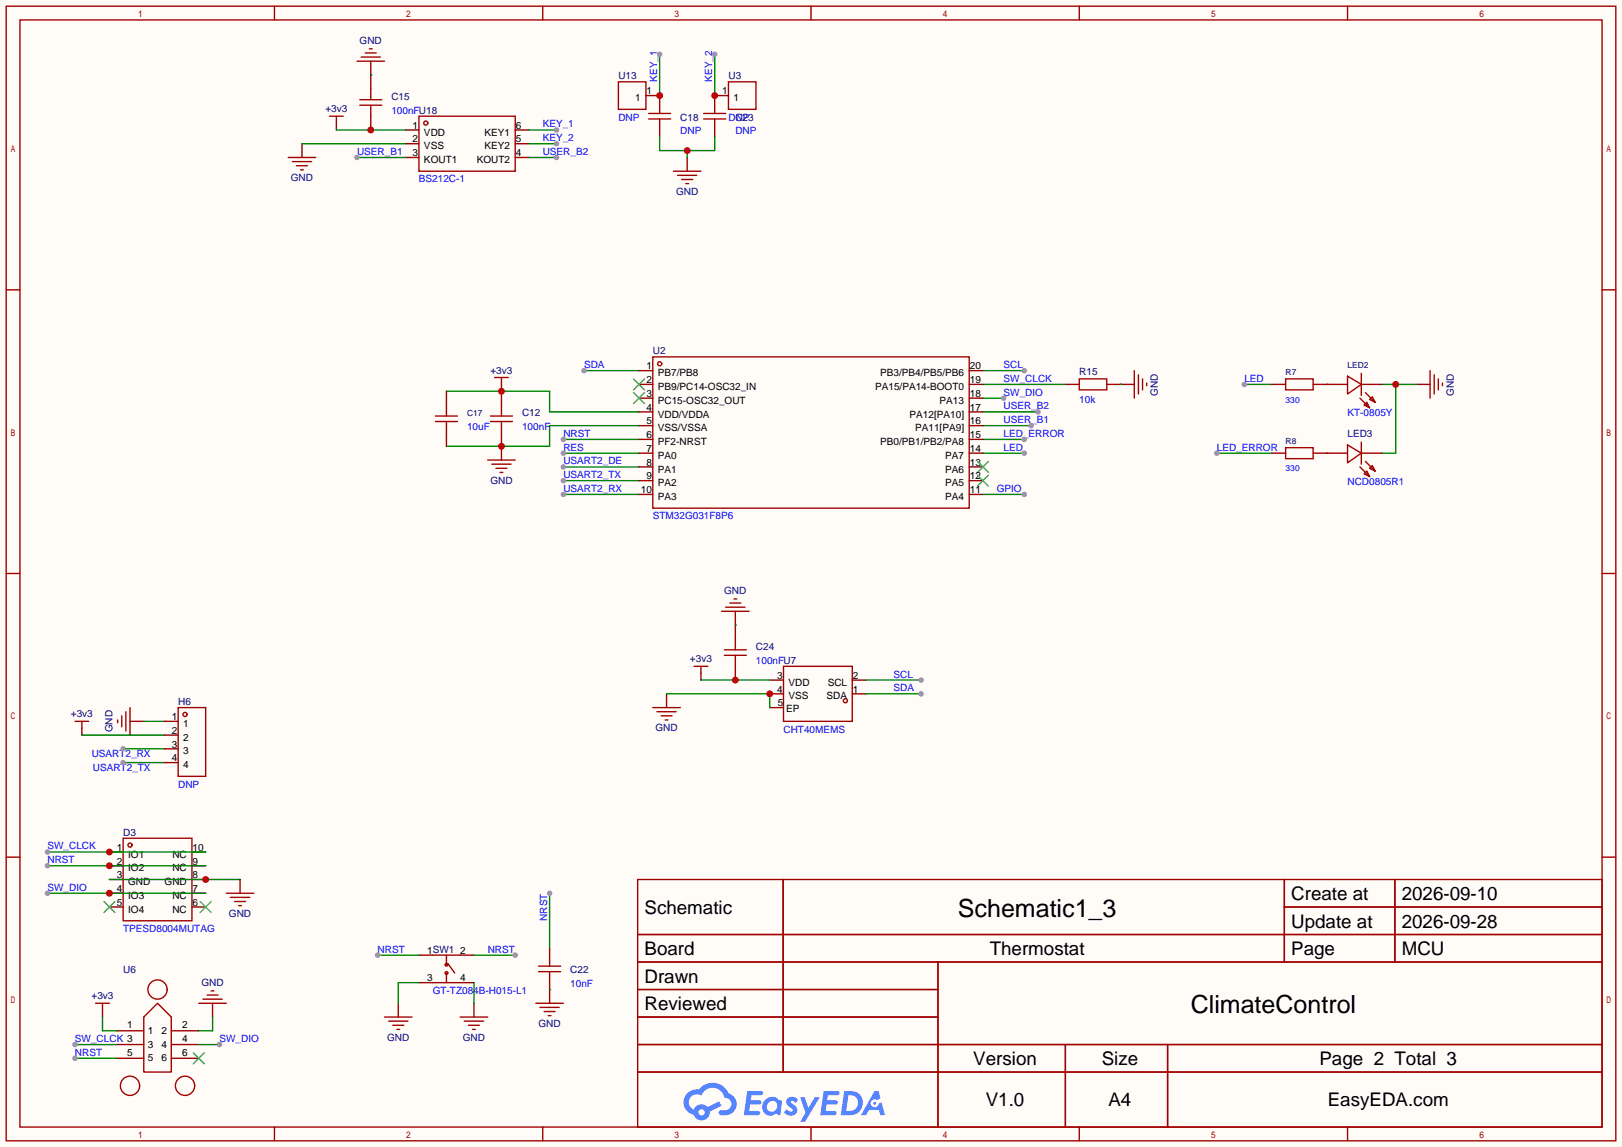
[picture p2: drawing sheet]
<svg xmlns="http://www.w3.org/2000/svg" width="299mm" height="212mm" viewBox="0 0 299 212" stroke-linecap="round" stroke-linejoin="round" font-family="sans-serif">
<path d="M0 0h299.5v211.8h-299.5z" fill="#fffcf7"/>
<g fill="none" stroke="#a10000" stroke-width=".25">
<path d="M1.1 1.1h297.2v209.6h-297.2zM3.7 3.7h292.1v204.5h-292.1zM50.7 1.1v2.6M100.2 1.1v2.6M149.7 1.1v2.6M199.3 1.1v2.6M248.8 1.1v2.6M1.1 53.5h2.6M295.8 53.5h2.5M1.1 105.9h2.6M295.8 105.9h2.5M1.1 158.3h2.6"/>
<path d="M295.8 158.3h2.5M117.7 162.4h178.1v45.8h-178.1zM117.7 172.6h178.1M117.7 177.7h178.1M144.6 162.4v35.6M173.2 177.7v30.5M237.1 162.4v15.3M237.1 167.5h58.7M257.5 162.4v15.3M117.7 182.8h55.5M117.7 192.9h178.1M117.7 187.8h55.5"/>
<path d="M117.7 198h178.1M196.7 192.9v15.3M215.6 192.9v15.3M50.7 208.2v2.5M100.2 208.2v2.5M149.7 208.2v2.5M199.3 208.2v2.5M248.8 208.2v2.5"/>
</g>
<g fill="#5487ff">
<path d="M145.5 202.8a1.3 1.3 0 0 1 1.8 .3l-.4 .6a.54 .54 0 0 0-.9-.2l.1 .2a1.58 1.58 0 0 1 1.1 1.6 1.43 1.43 0 0 1-2.5 .1l.5-.6a.64 .64 0 0 0 .5 .5 .64 .64 0 0 0 .7-.3l-.2-.2a1.6 1.6 0 0 1-1-1.6z"/>
<path d="M147.7 202.7h.9l.7 1.9 1.1-1.9h.9l-2.7 4.5h-.9l1-1.7z"/>
<path d="M138 201.5h1.6a1.31 1.31 0 0 1 1.2 .2 .4 .4 0 0 1-.3 .6h-1.8l-.1 .9h1.6a.4 .4 0 0 1 .4 .4 .4 .4 0 0 1-.4 .4h-1.7l-.2 1.2h.8a1.23 1.23 0 0 1 1.2 .2 .39 .39 0 0 1-.3 .6h-2.7z"/>
<path d="M152.1 201.5h1.6a1.32 1.32 0 0 1 1.3 .2 .39 .39 0 0 1-.4 .6h-1.7l-.2 .9h1.7a.4 .4 0 0 1 .3 .4 .4 .4 0 0 1-.4 .4h-1.7l-.2 1.2h.8a1.23 1.23 0 0 1 1.2 .2 .39 .39 0 0 1-.3 .6h-2.7z"/>
<path d="M161.5 201.5h.7l.4 1.3-.7 .4a.75 .75 0 0 0-1.1 .3 .75 .75 0 0 0 .5 1 .75 .75 0 0 0 .9-.6l.6-.3 .6 2.4h-.9l-.2-1h-1.9l-.5 1h-.9z"/>
<path d="M155.9 201.5l-.7 4.5h1.5a2.27 2.27 0 0 0 2.6-2.3 2.27 2.27 0 0 0-2.7-2.2zM156.6 202.3a1.5 1.5 0 0 1 1.8 1.5 1.5 1.5 0 0 1-1.9 1.4h-.3z"/>
<path d="M141.3 203.1a1.62 1.62 0 0 0-.4 2.1 1.62 1.62 0 0 0 2 .7l.4-.3 .3 .3 .5 .1 .3-2.5-.2-.3h-.4a1.58 1.58 0 0 0-2.5-.1zM141.9 203.6a.99 .99 0 0 1 1.6 .3 .99 .99 0 0 1-.9 1.4 .94 .94 0 0 1-1-.5 .94 .94 0 0 1 .3-1.2z"/>
<path d="M126.9 201.9a2.37 2.37 0 0 0 1.2 4 1.54 1.54 0 0 0 1.7 1 1.54 1.54 0 0 0 1.3-1.6l2.1-1.1-.5-.8-2 1.1a1.57 1.57 0 0 0-2.6 .4 1.5 1.5 0 0 1-.8-2.1 1.5 1.5 0 0 1 2.2-.5 2.23 2.23 0 0 1 2.3-1.4 2.23 2.23 0 0 1 2 1.8 1.16 1.16 0 0 1 1.2 1.1 1.16 1.16 0 0 1-1 1.3h-.7a.47 .47 0 0 0-.6 .3 .47 .47 0 0 0 .4 .6 2.23 2.23 0 0 0 2.3-.7 2.23 2.23 0 0 0 .4-2.3 2.16 2.16 0 0 0-1.3-1.1 3.2 3.2 0 0 0-5.4-.7l-1.2 .1zM129 205.4a.58 .58 0 0 1 1.1 0 .58 .58 0 0 1-1.1 0z"/>
<circle cx="161.5" cy="203.8" r=".28"/>
</g>
<path d="M62.1 22.7v1.3M92.6 71v1.3M15.1 134.5v1.3M129.4 124.3v1.3M18.9 186.6v1.2M21.5 190.4h5M21.5 192.9h5M21.5 195.5h5M31.6 190.4h5.1M31.6 192.9h5.1M31.6 195.5h5.1M39.2 185.3v2.5" fill="none" stroke="#870000" stroke-width=".25"/>
<g fill="none" stroke="#a10000" stroke-width=".25">
<path d="M60.8 21.5h2.6M62.1 21.5v1.2M91.3 69.7h2.6M92.6 69.7v1.3M13.8 133.2h2.6M15.1 133.2v1.3M128.1 123.1h2.6M129.4 123.1v1.2M17.7 185.3h2.5M18.9 185.3v1.3M26.5 187.8l2.6-2.5 2.5 2.5v10.2h-5.1zM36.7 185.3h5.1"/>
<path d="M37.5 184.5h3.5M38.2 183.8h2.1M39 183h.5"/>
<circle cx="29.1" cy="182.8" r="1.78"/>
<circle cx="24" cy="200.5" r="1.78"/>
<circle cx="34.2" cy="200.5" r="1.78"/>
</g>
<path d="M35.7 194.4l2 2.1M37.7 194.4l-2 2.1" fill="none" stroke="#3c3" stroke-width=".25"/>
<path d="M13.8 192.9h7.7M18.9 187.8v2.6h2.6M39.2 187.8v2.6h-2.5" fill="none" stroke="#008700" stroke-width=".25"/>
<circle cx="13.8" cy="192.9" r=".51" fill="#999"/>
<path d="M36.7 192.9h3.8" fill="none" stroke="#008700" stroke-width=".25"/>
<circle cx="40.5" cy="192.9" r=".51" fill="#999"/>
<path d="M13.8 195.5h7.7" fill="none" stroke="#008700" stroke-width=".25"/>
<circle cx="13.8" cy="195.5" r=".51" fill="#999"/>
<g fill="none" stroke="#a10000" stroke-width=".25">
<path d="M22.7 154.8h12.7v15.3h-12.7z"/>
<circle cx="24" cy="156.1" r=".38"/>
</g>
<path d="M20.2 157.4h2.5M20.2 159.9h2.5M35.4 157.4h2.6M35.4 159.9h2.6M20.2 162.4h2.5M20.2 165h2.5M20.2 167.5h2.5M35.4 162.4h2.6M35.4 165h2.6M35.4 167.5h2.6" fill="none" stroke="#870000" stroke-width=".25"/>
<path d="M19.2 166.5l2 2M21.2 166.5l-2 2M37 166.5l2 2M39 166.5l-2 2" fill="none" stroke="#3c3" stroke-width=".25"/>
<path d="M8.8 157.4h29.2" fill="none" stroke="#008700" stroke-width=".25"/>
<circle cx="20.2" cy="157.4" r=".63" fill="#c00"/>
<circle cx="8.8" cy="157.4" r=".51" fill="#999"/>
<path d="M8.8 159.9h29.2" fill="none" stroke="#008700" stroke-width=".25"/>
<circle cx="20.2" cy="159.9" r=".63" fill="#c00"/>
<circle cx="8.8" cy="159.9" r=".51" fill="#999"/>
<path d="M8.8 165h29.2" fill="none" stroke="#008700" stroke-width=".25"/>
<circle cx="20.2" cy="165" r=".63" fill="#c00"/>
<circle cx="8.8" cy="165" r=".51" fill="#999"/>
<path d="M20.2 162.4h24.1" fill="none" stroke="#008700" stroke-width=".25"/>
<circle cx="38" cy="162.4" r=".63" fill="#c00"/>
<path d="M44.3 162.4v2.6M73.5 185.3v2.5M87.5 185.3v2.5M101.5 182.8v2.5" fill="none" stroke="#870000" stroke-width=".25"/>
<g fill="none" stroke="#a10000" stroke-width=".25">
<path d="M41.8 165h5.1M42.5 165.7h3.6M43.3 166.5h2M44.1 167.3h.5M71 187.8h5.1M71.8 188.6h3.5M72.5 189.4h2M73.3 190.1h.5M85 187.8h5M85.7 188.6h3.6M86.5 189.4h2M87.2 190.1h.6"/>
<path d="M98.9 185.3h5.1M99.7 186.1h3.6M100.5 186.8h2M101.2 187.6h.5"/>
</g>
<path d="M104 81.2h14" fill="none" stroke="#008700" stroke-width=".25"/>
<circle cx="104" cy="81.2" r=".51" fill="#999"/>
<path d="M206.9 71h2.5M261.5 71h2.5M92.6 82.4v2.6M24 133.2h2.5" fill="none" stroke="#870000" stroke-width=".25"/>
<g fill="none" stroke="#a10000" stroke-width=".25">
<path d="M209.4 68.5v5M210.2 69.2v3.6M210.9 70v2M211.7 70.7v.5M264 68.5v5M264.8 69.2v3.6M265.6 70v2M266.3 70.7v.5M90 85h5.1M90.8 85.7h3.6M91.6 86.5h2M92.3 87.2h.5"/>
<path d="M21.7 133v.5M22.5 132.2v2M23.2 131.4v3.6M24 130.7v5.1"/>
</g>
<path d="M82.4 72.3h19.1v3.8h16.5M118 78.6h-16.5v3.8h-19.1M181.5 71h15.2M181.5 73.5h3.8" fill="none" stroke="#008700" stroke-width=".25"/>
<circle cx="185.3" cy="73.5" r=".51" fill="#999"/>
<g fill="none" stroke="#a10000" stroke-width=".25">
<path d="M79.9 176.4h5.1M82.4 176.4v1.8M82.4 179.7v1.8M82.7 177.9l1.2 1.8M79.9 181.5h5.1"/>
<circle cx="82.4" cy="179.7" r=".25"/>
<circle cx="82.4" cy="178.2" r=".25"/>
</g>
<path d="M77.3 176.4h2.6M85 176.4h2.5M77.3 181.5h2.6M85 181.5h2.5" fill="none" stroke="#870000" stroke-width=".25"/>
<path d="M101.5 165v10.1" fill="none" stroke="#008700" stroke-width=".25"/>
<circle cx="101.5" cy="165" r=".51" fill="#999"/>
<path d="M107.8 68.5h10.2" fill="none" stroke="#008700" stroke-width=".25"/>
<circle cx="107.8" cy="68.5" r=".51" fill="#999"/>
<path d="M181.5 76.1h10.1" fill="none" stroke="#008700" stroke-width=".25"/>
<circle cx="191.6" cy="76.1" r=".51" fill="#999"/>
<path d="M181.5 68.5h7.6" fill="none" stroke="#008700" stroke-width=".25"/>
<circle cx="189.1" cy="68.5" r=".51" fill="#999"/>
<path d="M181.5 81.2h7.6" fill="none" stroke="#008700" stroke-width=".25"/>
<circle cx="189.1" cy="81.2" r=".51" fill="#999"/>
<path d="M181.5 83.7h7.6" fill="none" stroke="#008700" stroke-width=".25"/>
<circle cx="189.1" cy="83.7" r=".51" fill="#999"/>
<path d="M104 88.8h14" fill="none" stroke="#008700" stroke-width=".25"/>
<circle cx="104" cy="88.8" r=".51" fill="#999"/>
<path d="M104 91.3h14" fill="none" stroke="#008700" stroke-width=".25"/>
<circle cx="104" cy="91.3" r=".51" fill="#999"/>
<path d="M255.1 71h6.4M257.7 71v12.7h-2.6" fill="none" stroke="#008700" stroke-width=".25"/>
<circle cx="257.7" cy="71" r=".63" fill="#c00"/>
<path d="M69.7 176.4h7.6" fill="none" stroke="#008700" stroke-width=".25"/>
<circle cx="69.7" cy="176.4" r=".51" fill="#999"/>
<path d="M114.2 15.1h5.1v5.1h-5.1zM134.5 15.1h5.1v5.1h-5.1z" fill="none" stroke="#a10000" stroke-width=".25"/>
<path d="M119.3 17.7h2.5M132 17.7h2.5" fill="none" stroke="#870000" stroke-width=".25"/>
<path d="M245 71h.1M224.7 83.7h10.1M245 83.7h.1M77.3 181.5h-3.8v3.8" fill="none" stroke="#008700" stroke-width=".25"/>
<circle cx="224.7" cy="83.7" r=".51" fill="#999"/>
<path d="M229.7 71h5.1" fill="none" stroke="#008700" stroke-width=".25"/>
<circle cx="229.7" cy="71" r=".51" fill="#999"/>
<path d="M181.5 78.6h8.9" fill="none" stroke="#008700" stroke-width=".25"/>
<circle cx="190.4" cy="78.6" r=".51" fill="#999"/>
<path d="M104 86.2h14" fill="none" stroke="#008700" stroke-width=".25"/>
<circle cx="104" cy="86.2" r=".51" fill="#999"/>
<path d="M22.7 138.3h7.7" fill="none" stroke="#008700" stroke-width=".25"/>
<circle cx="22.7" cy="138.3" r=".51" fill="#999"/>
<path d="M22.7 140.8h7.7" fill="none" stroke="#008700" stroke-width=".25"/>
<circle cx="22.7" cy="140.8" r=".51" fill="#999"/>
<path d="M15.1 135.8h15.3M87.5 176.4h7.6" fill="none" stroke="#008700" stroke-width=".25"/>
<circle cx="95.1" cy="176.4" r=".51" fill="#999"/>
<path d="M104 83.7h14M87.5 181.5v3.8" fill="none" stroke="#008700" stroke-width=".25"/>
<circle cx="104" cy="83.7" r=".51" fill="#999"/>
<g fill="none" stroke="#870000" stroke-width=".25">
<path d="M92.6 72.3v2.5M118 68.5h2.5M118 71h2.5M118 73.5h2.5M118 76.1h2.5M118 78.6h2.5M178.9 68.5h2.6M178.9 71h2.6M178.9 73.5h2.6M178.9 76.1h2.6M178.9 78.6h2.6M118 81.2h2.5"/>
<path d="M118 83.7h2.5M118 86.2h2.5M118 88.8h2.5M118 91.3h2.5M178.9 81.2h2.6M178.9 83.7h2.6M178.9 86.2h2.6M178.9 88.8h2.6M178.9 91.3h2.6"/>
</g>
<path d="M117 72.5l2 2M117 70l2 2M119 72.5l-2 2M119 70l-2 2M180.5 85.2l2 2M180.5 87.8l2 2M182.5 85.2l-2 2M182.5 87.8l-2 2" fill="none" stroke="#3c3" stroke-width=".25"/>
<g fill="none" stroke="#a10000" stroke-width=".25">
<path d="M92.6 77.9v2M120.5 65.9h58.4v28h-58.4z"/>
<circle cx="121.8" cy="67.2" r=".38"/>
</g>
<circle cx="92.6" cy="72.3" r=".63" fill="#c00"/>
<path d="M90.6 76.8h4M92.6 74.8v2" fill="none" stroke="#a10000" stroke-width=".25"/>
<path d="M92.6 79.9v2.5" fill="none" stroke="#870000" stroke-width=".25"/>
<circle cx="92.6" cy="82.4" r=".63" fill="#c00"/>
<g fill="none" stroke="#a10000" stroke-width=".25">
<path d="M80.4 77.9h4.1M80.4 76.8h4.1M82.4 74.8v2M82.4 77.9v2M90.6 77.9h4M199.3 70h5v2h-5zM237.4 70h5v2h-5zM237.4 82.7h5v2h-5zM144.7 123.1h12.7v10.1h-12.7zM99.4 179.5h4.1M99.4 178.4h4.1M101.5 177.7v.7"/>
<path d="M101.5 179.5v.7"/>
<circle cx="156.1" cy="129.4" r=".38"/>
</g>
<g fill="none" stroke="#870000" stroke-width=".25">
<path d="M82.4 72.3v2.5M82.4 79.9v2.5M196.7 71h2.6M204.3 71h2.6M234.8 71h2.6M242.4 71h2.6M234.8 83.7h2.6M242.4 83.7h2.6M142.1 128.1h2.6M142.1 125.6h2.6M142.1 130.7h2.6M157.4 128.1h2.5"/>
<path d="M157.4 125.6h2.5M101.5 175.1v2.6M101.5 180.2v2.6"/>
</g>
<path d="M206.9 71h.1M181.5 91.3h7.6M101.5 182.8h.1" fill="none" stroke="#008700" stroke-width=".25"/>
<circle cx="189.1" cy="91.3" r=".51" fill="#999"/>
<g fill="none" stroke="#a10000" stroke-width=".25">
<path d="M66.4 18.4h4.1M66.4 19.4h4.1M68.5 16.4v2M68.5 19.4v2.1M77.3 21.5h17.8v10.1h-17.8zM135.8 118v2M133.7 120h4.1M133.7 121h4.1M135.8 121v2.1"/>
<circle cx="78.6" cy="22.7" r=".38"/>
</g>
<path d="M68.5 13.8v2.6M68.5 21.5v2.5M74.8 24h2.5M74.8 26.5h2.5M74.8 29.1h2.5M95.1 24h2.6M95.1 26.5h2.6M95.1 29.1h2.6M135.8 115.4v2.6M135.8 123.1v2.5" fill="none" stroke="#870000" stroke-width=".25"/>
<path d="M129.4 125.6h12.7" fill="none" stroke="#008700" stroke-width=".25"/>
<circle cx="135.8" cy="125.6" r=".63" fill="#c00"/>
<path d="M62.1 24h12.7" fill="none" stroke="#008700" stroke-width=".25"/>
<circle cx="68.5" cy="24" r=".63" fill="#c00"/>
<path d="M68.5 11.3v2.5M55.8 26.5v2.6M135.8 112.9v2.5M123.1 128.1v2.6" fill="none" stroke="#870000" stroke-width=".25"/>
<g fill="none" stroke="#a10000" stroke-width=".25">
<path d="M65.9 11.3h5.1M66.7 10.5h3.5M67.4 9.8h2.1M68.2 9h.5M53.2 29.1h5.1M54 29.8h3.5M54.7 30.6h2.1M55.5 31.4h.5M133.2 112.9h5.1M134 112.1h3.5M134.7 111.4h2.1M135.5 110.6h.5"/>
<path d="M120.5 130.7h5.1M121.3 131.4h3.5M122 132.2h2.1M122.8 133h.5"/>
</g>
<path d="M68.5 13.8h.1M135.8 115.4h.1M123.1 128.1h19v2.6" fill="none" stroke="#008700" stroke-width=".25"/>
<circle cx="142.1" cy="128.1" r=".63" fill="#c00"/>
<path d="M55.8 26.5h19M97.7 24h5" fill="none" stroke="#008700" stroke-width=".25"/>
<circle cx="102.7" cy="24" r=".51" fill="#999"/>
<path d="M97.7 26.5h5" fill="none" stroke="#008700" stroke-width=".25"/>
<circle cx="102.7" cy="26.5" r=".51" fill="#999"/>
<path d="M65.9 29.1h8.9" fill="none" stroke="#008700" stroke-width=".25"/>
<circle cx="65.9" cy="29.1" r=".51" fill="#999"/>
<path d="M97.7 29.1h5" fill="none" stroke="#008700" stroke-width=".25"/>
<circle cx="102.7" cy="29.1" r=".51" fill="#999"/>
<path d="M119.8 22h4M119.8 21h4M121.8 20.2v.8M121.8 22v.7M129.9 22h4.1M129.9 21h4.1M132 20.2v.8M132 22v.7" fill="none" stroke="#a10000" stroke-width=".25"/>
<path d="M121.8 17.7v2.5M132 17.7v2.5M121.8 22.7v2.6M132 22.7v2.6" fill="none" stroke="#870000" stroke-width=".25"/>
<path d="M121.8 10v7.7" fill="none" stroke="#008700" stroke-width=".25"/>
<circle cx="121.8" cy="17.7" r=".63" fill="#c00"/>
<circle cx="121.8" cy="10" r=".51" fill="#999"/>
<path d="M132 10v7.7" fill="none" stroke="#008700" stroke-width=".25"/>
<circle cx="132" cy="17.7" r=".63" fill="#c00"/>
<circle cx="132" cy="10" r=".51" fill="#999"/>
<path d="M126.9 29.1v2.5" fill="none" stroke="#870000" stroke-width=".25"/>
<path d="M124.3 31.6h5.1M125.1 32.4h3.6M125.9 33.1h2M126.6 33.9h.5" fill="none" stroke="#a10000" stroke-width=".25"/>
<path d="M121.8 25.3v2.5h10.2v-2.5M126.9 27.8v1.3" fill="none" stroke="#008700" stroke-width=".25"/>
<circle cx="126.9" cy="27.8" r=".63" fill="#c00"/>
<path d="M159.9 125.6h10.2" fill="none" stroke="#008700" stroke-width=".25"/>
<circle cx="170.1" cy="125.6" r=".51" fill="#999"/>
<path d="M159.9 128.1h10.2" fill="none" stroke="#008700" stroke-width=".25"/>
<circle cx="170.1" cy="128.1" r=".51" fill="#999"/>
<g fill="none" stroke="#a10000" stroke-width=".25">
<path d="M248.8 69.5l2.5 1.5-2.5 1.8zM251.1 73.5l1.8 1.8M251.3 69v4M251.8 74.8l.5-.5 .6 1zM252.1 72.5l1.8 1.8M252.9 73.8l.5-.5 .5 1zM248.8 82.2l2.5 1.5-2.5 1.8zM251.1 86.2l1.8 1.8M251.3 81.7v4M251.8 87.5l.5-.5 .6 1zM252.1 85.2l1.8 1.8M252.9 86.5l.5-.5 .5 1z"/>
<path d="M32.9 130.7h5.1v12.7h-5.1z"/>
<circle cx="34.2" cy="132" r=".38"/>
</g>
<path d="M245 71h3.8M251.3 71h3.8M245 83.7h3.8M251.3 83.7h3.8M30.4 133.2h2.5M30.4 135.8h2.5M30.4 138.3h2.5M30.4 140.8h2.5" fill="none" stroke="#870000" stroke-width=".25"/>
<path d="M26.5 133.2h3.9" fill="none" stroke="#008700" stroke-width=".25"/>
<g font-size="4.6">
<text x="176.9" y="169.4">Schematic1_3</text>
<text x="219.8" y="187.1">ClimateControl</text>
</g>
<g font-size="3.5">
<text x="238.4" y="166.2">Create at</text>
<text x="258.8" y="166.2">2026-09-10</text>
<text x="119" y="168.8">Schematic</text>
<text x="238.4" y="171.3">Update at</text>
<text x="258.8" y="171.3">2026-09-28</text>
<text x="119" y="176.4">Board</text>
<text x="182.7" y="176.4">Thermostat</text>
<text x="238.4" y="176.4">Page</text>
<text x="258.8" y="176.4">MCU</text>
<text x="119" y="181.5">Drawn</text>
<text x="119" y="186.6">Reviewed</text>
<text x="179.7" y="196.7">Version</text>
<text x="203.4" y="196.7">Size</text>
<text x="243.6" y="196.7">Page 2 Total 3</text>
<text x="182" y="204.3">V1.0</text>
<text x="204.7" y="204.3">A4</text>
<text x="245.1" y="204.3">EasyEDA.com</text>
</g>
<g font-size="1.8" fill="#000080">
<text x="66.4" y="8">GND</text>
<text x="114.2" y="14.7">U13</text>
<text x="134.5" y="14.7">U3</text>
<text x="60.1" y="20.7">+3v3</text>
<text x="72.3" y="18.5">C15</text>
<text x="125.6" y="22.3">C18</text>
<text x="135.8" y="22.3">C23</text>
<text x="53.7" y="33.4">GND</text>
<text x="124.8" y="36">GND</text>
<text x="120.5" y="65.5">U2</text>
<text x="90.6" y="69">+3v3</text>
<text x="199.3" y="69.3">R15</text>
<text x="96.4" y="76.9">C12</text>
<text x="213.8" y="73" transform="rotate(-90 213.8 73)">GND</text>
<text x="268.4" y="73" transform="rotate(-90 268.4 73)">GND</text>
<text x="248.8" y="80.7">LED3</text>
<text x="90.5" y="89.3">GND</text>
<text x="133.7" y="109.6">GND</text>
<text x="127.4" y="122.3">+3v3</text>
<text x="139.6" y="120.1">C24</text>
<text x="32.9" y="130.2">H6</text>
<text x="13.1" y="132.5">+3v3</text>
<text x="20.7" y="135.3" transform="rotate(-90 20.7 135.3)">GND</text>
<text x="121" y="135">GND</text>
<text x="22.7" y="154.4">D3</text>
<text x="42.3" y="169.3">GND</text>
<text x="22.7" y="179.8">U6</text>
<text x="105.3" y="179.8">C22</text>
<text x="16.9" y="184.6">+3v3</text>
<text x="37.2" y="182">GND</text>
<text x="99.4" y="189.7">GND</text>
<text x="71.5" y="192.2">GND</text>
<text x="85.4" y="192.2">GND</text>
</g>
<g font-size="1.8">
<text x="119.4" y="17.4">1</text>
<text x="133.3" y="17.4">1</text>
<text x="76.2" y="23.8">1</text>
<text x="95.2" y="23.8">6</text>
<text x="117.3" y="18.7">1</text>
<text x="135.4" y="18.7">1</text>
<text x="76.2" y="26.3">2</text>
<text x="76.2" y="28.9">3</text>
<text x="78.3" y="25">VDD</text>
<text x="78.3" y="27.6">VSS</text>
<text x="89.5" y="27.6">KEY2</text>
<text x="89.5" y="25">KEY1</text>
<text x="95.2" y="28.9">4</text>
<text x="95.2" y="26.3">5</text>
<text x="78.3" y="30.1">KOUT1</text>
<text x="88" y="30.1">KOUT2</text>
<text x="119.4" y="70.8">2</text>
<text x="119.4" y="68.2">1</text>
<text x="121.5" y="69.5">PB7/PB8</text>
<text x="162.5" y="69.5">PB3/PB4/PB5/PB6</text>
<text x="179.1" y="68.2">20</text>
<text x="179.1" y="70.8">19</text>
<text x="119.4" y="75.8">4</text>
<text x="119.4" y="73.3">3</text>
<text x="121.5" y="77.1">VDD/VDDA</text>
<text x="121.5" y="74.6">PC15-OSC32_OUT</text>
<text x="121.5" y="72">PB9/PC14-OSC32_IN</text>
<text x="161.6" y="72">PA15/PA14-BOOT0</text>
<text x="167.9" y="77.1">PA12[PA10]</text>
<text x="173.5" y="74.6">PA13</text>
<text x="179.1" y="73.3">18</text>
<text x="179.1" y="75.8">17</text>
<text x="119.4" y="83.5">7</text>
<text x="119.4" y="80.9">6</text>
<text x="119.4" y="78.4">5</text>
<text x="121.5" y="82.2">PF2-NRST</text>
<text x="121.5" y="79.7">VSS/VSSA</text>
<text x="162.5" y="82.2">PB0/PB1/PB2/PA8</text>
<text x="169" y="79.7">PA11[PA9]</text>
<text x="179.1" y="78.4">16</text>
<text x="179.1" y="80.9">15</text>
<text x="179.1" y="83.5">14</text>
<text x="119.4" y="88.5">9</text>
<text x="119.4" y="86">8</text>
<text x="121.5" y="89.8">PA2</text>
<text x="121.5" y="87.3">PA1</text>
<text x="121.5" y="84.7">PA0</text>
<text x="174.5" y="84.7">PA7</text>
<text x="174.5" y="87.3">PA6</text>
<text x="174.5" y="89.8">PA5</text>
<text x="179.1" y="86">13</text>
<text x="179.1" y="88.5">12</text>
<text x="118.3" y="91.1">10</text>
<text x="121.5" y="92.4">PA3</text>
<text x="174.5" y="92.4">PA4</text>
<text x="179.1" y="91.1">11</text>
<text x="143.5" y="125.4">3</text>
<text x="157.5" y="125.4">2</text>
<text x="143.5" y="127.9">4</text>
<text x="143.6" y="130.5">5</text>
<text x="145.2" y="131.5">EP</text>
<text x="145.6" y="126.6">VDD</text>
<text x="145.6" y="129.2">VSS</text>
<text x="152.6" y="129.2">SDA</text>
<text x="152.8" y="126.6">SCL</text>
<text x="157.5" y="127.9">1</text>
<text x="31.7" y="133">1</text>
<text x="31.7" y="135.5">2</text>
<text x="33.8" y="134.3">1</text>
<text x="33.8" y="136.8">2</text>
<text x="31.7" y="138.1">3</text>
<text x="31.7" y="140.6">4</text>
<text x="33.8" y="139.3">3</text>
<text x="33.8" y="141.9">4</text>
<text x="21.6" y="157.1">1</text>
<text x="21.6" y="159.7">2</text>
<text x="23.7" y="158.4">IO1</text>
<text x="23.7" y="160.9">IO2</text>
<text x="31.8" y="160.9">NC</text>
<text x="31.8" y="158.4">NC</text>
<text x="35.6" y="159.7">9</text>
<text x="35.6" y="157.1">10</text>
<text x="21.6" y="162.2">3</text>
<text x="21.6" y="164.7">4</text>
<text x="21.6" y="167.3">5</text>
<text x="23.7" y="163.5">GND</text>
<text x="23.7" y="166">IO3</text>
<text x="30.4" y="163.5">GND</text>
<text x="31.8" y="166">NC</text>
<text x="35.6" y="167.3">6</text>
<text x="35.6" y="164.7">7</text>
<text x="35.6" y="162.2">8</text>
<text x="23.7" y="168.6">IO4</text>
<text x="31.8" y="168.6">NC</text>
<text x="78.9" y="176.2">1SW1</text>
<text x="85" y="176.2">2</text>
<text x="78.9" y="181.3">3</text>
<text x="85" y="181.3">4</text>
<text x="23.5" y="189.9">1</text>
<text x="27.3" y="190.9">1</text>
<text x="29.8" y="190.9">2</text>
<text x="33.7" y="189.9">2</text>
<text x="23.5" y="195">5</text>
<text x="27.3" y="193.5">3</text>
<text x="27.3" y="196">5</text>
<text x="29.8" y="193.5">4</text>
<text x="29.8" y="196">6</text>
<text x="33.7" y="192.5">4</text>
<text x="33.7" y="195">6</text>
</g>
<g font-size="1.8" fill="#00f">
<text x="121.3" y="15.1" transform="rotate(-90 121.3 15.1)">KEY_1</text>
<text x="131.5" y="15.1" transform="rotate(-90 131.5 15.1)">KEY_2</text>
<text x="72.3" y="21">100nFU18</text>
<text x="100.2" y="23.5">KEY_1</text>
<text x="114.2" y="22.3">DNP</text>
<text x="134.5" y="22.3">DNP</text>
<text x="65.9" y="28.6">USER_B1</text>
<text x="100.2" y="26.1">KEY_2</text>
<text x="100.2" y="28.6">USER_B2</text>
<text x="125.6" y="24.8">DNP</text>
<text x="135.8" y="24.8">DNP</text>
<text x="77.3" y="33.7">BS212C-1</text>
<text x="107.8" y="68">SDA</text>
<text x="185.3" y="70.5">SW_CLCK</text>
<text x="185.3" y="68">SCL</text>
<text x="229.7" y="70.5">LED</text>
<text x="185.3" y="73.1">SW_DIO</text>
<text x="185.3" y="75.6">USER_B2</text>
<text x="199.3" y="74.3">10k</text>
<text x="248.8" y="76.9">KT-0805Y</text>
<text x="86.2" y="79.4">10uF</text>
<text x="96.4" y="79.4">100nF</text>
<text x="104" y="80.7">NRST</text>
<text x="104" y="83.2">RES</text>
<text x="185.3" y="80.7">LED_ERROR</text>
<text x="185.3" y="83.2">LED</text>
<text x="185.3" y="78.2">USER_B1</text>
<text x="224.7" y="83.2">LED_ERROR</text>
<text x="104" y="88.3">USART2_TX</text>
<text x="104" y="85.8">USART2_DE</text>
<text x="248.8" y="89.6">NCD0805R1</text>
<text x="104" y="90.9">USART2_RX</text>
<text x="120.5" y="95.9">STM32G031F8P6</text>
<text x="184" y="90.9">GPIO</text>
<text x="139.6" y="122.6">100nFU7</text>
<text x="165" y="125.1">SCL</text>
<text x="165" y="127.7">SDA</text>
<text x="144.7" y="135.3">CHT40MEMS</text>
<text x="16.9" y="139.9">USART2_RX</text>
<text x="17.1" y="142.4">USART2_TX</text>
<text x="32.9" y="145.5">DNP</text>
<text x="8.8" y="156.9">SW_CLCK</text>
<text x="8.8" y="159.4">NRST</text>
<text x="8.8" y="164.5">SW_DIO</text>
<text x="22.7" y="172.1">TPESD8004MUTAG</text>
<text x="101" y="170.1" transform="rotate(-90 101 170.1)">NRST</text>
<text x="69.7" y="175.9">NRST</text>
<text x="90" y="175.9">NRST</text>
<text x="79.9" y="183.6">GT-TZ084B-H015-L1</text>
<text x="105.3" y="182.3">10nF</text>
<text x="13.8" y="192.5">SW_CLCK 3</text>
<text x="13.8" y="195">NRST</text>
<text x="40.5" y="192.5">SW_DIO</text>
</g>
<g font-size="1.6" fill="#000080">
<text x="237.4" y="69.3">R7</text>
<text x="248.8" y="68">LED2</text>
<text x="86.2" y="76.9">C17</text>
<text x="237.4" y="82">R8</text>
</g>
<g font-size="1.6" fill="#00f">
<text x="237.4" y="74.3">330</text>
<text x="237.4" y="87">330</text>
</g>
</svg>
